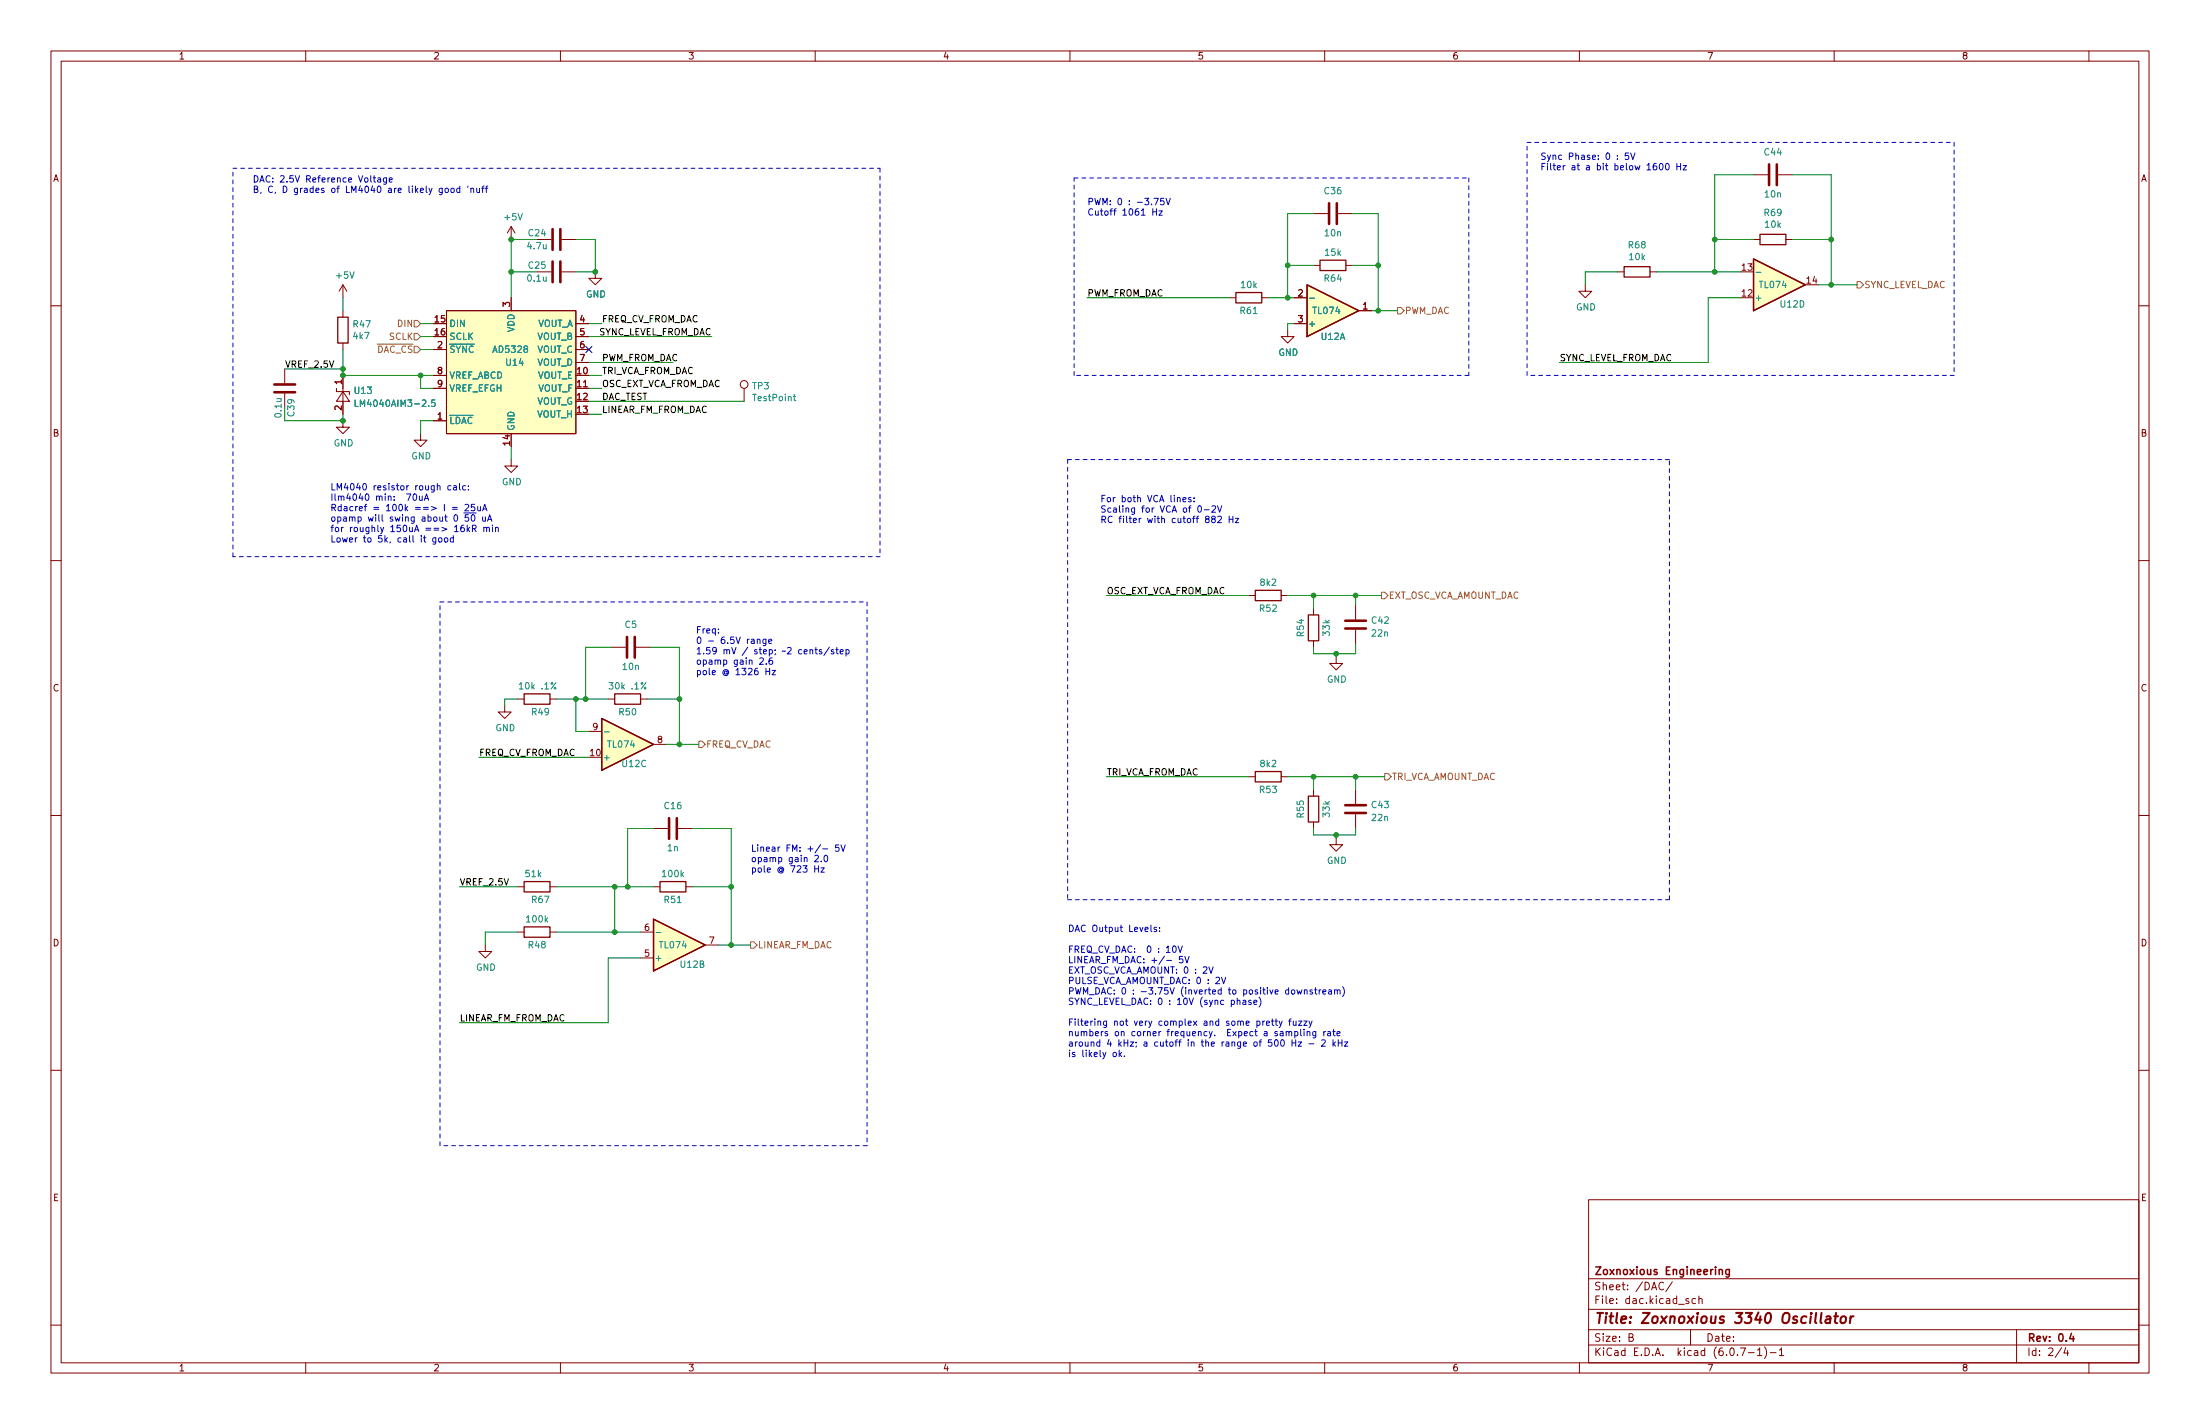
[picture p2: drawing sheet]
<svg xmlns="http://www.w3.org/2000/svg" width="432mm" height="279mm" viewBox="0 0 432 279" stroke-linecap="round" stroke-linejoin="round" font-family="sans-serif">
<g fill="none" stroke="#840000" stroke-width=".2">
<path d="M10 10h411.8v259.4h-411.8zM12 12h407.8v255.4h-407.8zM60 10v2M110 10v2M160 10v2M210 10v2M260 10v2M310 10v2M360 10v2M410 10v2M344.2 34.3h2.8M349 34.3h2.8"/>
<path d="M10 60h2M67.3 55.9v2.5M67.3 55.9l-.8 1.3M67.3 55.9l.8 1.3M100.3 44.5l-.7 1.2M100.3 44.5v2.5M100.3 58.4v2.6M100.3 44.5l.8 1.2M105.4 53.3h2.8M105.4 47h2.8M110.2 53.3h2.8M110.2 47h2.8"/>
<path d="M116.8 53.3v1.3h1.3l-1.3 1.3-1.2-1.3h1.2M241.3 58.4h1.3M247.6 58.4h1.3M254 58.4h2.5M257.8 52.1h1.3M257.8 41.9h2.8M262.6 41.9h2.8M264.2 52.1h1.2M311.1 55.9v1.3h1.3l-1.3 1.2-1.2-1.2h1.2M317.5 53.3h1.3M323.8 53.3h1.3M344.2 47h1.2"/>
<path d="M350.5 47h1.3M419.8 60h2M55.9 72.4v2.8M55.9 77.2v2.8M66 76.2v.6h2.6v.7M67.3 73.7v7.6M67.3 76.8l1.3 1.9h-2.6zM67.3 61v1.2M67.3 67.3v1.3M85.1 76.2h2.5M85.1 68.6h2.5M85.1 73.7h2.5"/>
<path d="M87.6 61h25.4v24.1h-25.4zM113 63.5h2.6M113 76.2h2.6M113 68.6h2.6M113 66h2.6M113 71.1h2.6M146 76.2v2.5M252.7 64.8v1.2h1.3l-1.3 1.3-1.2-1.3h1.2M254 63.5h2.5M266.7 61h2.5M67.3 82.6v1.2h1.3l-1.3 1.3-1.3-1.3h1.3M82.5 85.1v1.3h1.3l-1.3 1.2-1.2-1.2h1.2"/>
<path d="M85.1 82.6h2.5M100.3 90.2v1.2h1.3l-1.3 1.3-1.2-1.3h1.2M10 110h2M245.1 116.8h1.3M251.5 116.8h1.2M257.8 119.4v1.3M266.1 118.7v2.8M419.8 110h2M99.1 138.4v1.3h1.2l-1.2 1.3-1.3-1.3h1.3M101.6 137.2h1.3M107.9 137.2h1.3M119.4 137.2h1.2"/>
<path d="M120 127h2.8M124.8 127h2.8M125.7 137.2h1.3M257.8 125.7v1.3M262.3 128.9v1.3h1.2l-1.2 1.2-1.3-1.2h1.3M266.1 123.6v2.8M10 160h2M115.6 143.5h2.5M128.3 146.1h2.5M245.1 152.4h1.3M251.5 152.4h1.2M257.8 154.9v1.3"/>
<path d="M266.1 154.9v2.8M266.1 159.8v2.8M419.8 160h2M101.6 174h1.3M107.9 174h1.3M128.3 162.6h2.8M128.3 174h1.2M133.1 162.6h2.8M134.6 174h1.3M257.8 161.3v1.3M262.3 164.5v1.2h1.2l-1.2 1.3-1.3-1.3h1.3M95.2 185.4v1.3h1.3l-1.3 1.3-1.2-1.3h1.2"/>
<path d="M101.6 182.9h1.3M107.9 182.9h1.3M125.7 182.9h2.6M125.7 188h2.6M138.4 185.4h2.6M10 210h2M419.8 210h2M311.8 235.4h108v32h-108zM10 260h2M311.8 256.9h108M311.8 250.9h108M326.5 251.7a.6 .6 0 0 0-.7 0 .6 .6 0 0 0-.2 .7 .56 .56 0 0 0 .3 .6 .56 .56 0 0 0 .6-.1"/>
<path d="M328.2 251.5l-1.3 1.9M331.4 254.9l-.3-.1-.2 .2v.2l.5 .2v.3h-.5M332.8 254.9l-.4-.1-.3 .3 .1 .6h.6M333.4 254.9l.3-.1 .3 .1 .1 .9M333.4 254.3v1.5M419.8 260h2M60 267.4v2M110 267.4v2M160 267.4v2M210 267.4v2M260 267.4v2M310 267.4v2"/>
<path d="M311.8 263.9h108M311.8 260.9h108M319.7 262.4l.7-.1 .1-.2-.1-.4h-.7v1.5h.6l.3-.3a.39 .39 0 0 0-.4-.5M331.8 260.9v3M341.6 264.5h1l-.7 1.5M343.2 265.4h1.1M344.9 264.9l.5-.4v1.5M344.9 266h.9M346.3 264.3a1.72 1.72 0 0 1 0 2.2M347.4 265.4h1.2M349.2 264.9l.5-.4v1.5M349.2 266h.9"/>
<path d="M360 267.4v2M395.8 260.9v6.5M404.7 264.4l-1.3 1.9M405.4 264.4l-.3 1.1h.9M405.8 265v1M410 267.4v2"/>
<circle cx="146" cy="75.4" r=".76"/>
</g>
<path d="M337.4 249.2l.2-.1 .4 .1 .1 .9M339.4 249.1v1.2l-.3 .3-.3-.1M339.4 249.2l-.4-.1-.3 .3 .2 .6h.5M406.6 261.6l-.4 1.1h.9M406.9 262.2v1" fill="none" stroke="#840000" stroke-width=".3"/>
<path d="M358.5 258.4h.7v1.2M359.3 258.7l-.7 .1a.4 .4 0 0 0-.3 .4 .4 .4 0 0 0 .2 .4l.7-.1M360 258.3h.8M360.4 257.6l-.2 1.7v.2l.4 .1M361.4 258.5a.52 .52 0 0 1 .5-.2 .52 .52 0 0 1 .4 .4v.5a.55 .55 0 0 1-.6 .4 .55 .55 0 0 1-.5-.4zM363.2 258.3l-.1 1.3M363.8 258.3l-.4 .1-.2 .3" fill="none" stroke="#840000" stroke-width=".4"/>
<g fill="#ffffc2" stroke="#ffffc2" stroke-width=".2">
<path d="M256.5 55.9l10.2 5.1-10.2 5z"/>
<path d="M128.3 180.3l10.1 5.1-10.1 5.1z"/>
<path d="M118.1 141l10.2 5.1-10.2 5z"/>
<path d="M344.2 50.8l10.1 5.1-10.1 5.1z"/>
<path d="M87.6 61h25.4v24.1h-25.4z"/>
</g>
<g fill="none" stroke="#840000" stroke-width=".25">
<path d="M242.6 57.4h5v2h-5zM256.5 55.9l10.2 5.1-10.2 5zM259.1 51.1h5.1v2h-5.1zM318.8 52.3h5v2.1h-5zM344.2 50.8l10.1 5.1-10.1 5.1zM345.4 46h5.1v2h-5.1zM66.3 62.2h2v5.1h-2zM246.4 115.8h5.1v2.1h-5.1zM102.9 136.1h5v2.1h-5zM120.6 136.1h5.1v2.1h-5.1zM256.8 120.7h2v5h-2zM118.1 141l10.2 5.1-10.2 5z"/>
<path d="M246.4 151.4h5.1v2h-5.1zM256.8 156.2h2v5.1h-2zM102.9 173h5v2h-5zM129.5 173h5.1v2h-5.1zM102.9 181.9h5v2h-5zM128.3 180.3l10.1 5.1-10.1 5.1z"/>
</g>
<path d="M257 58.5h1M344.7 53.4h.9M69.7 78.5v1.2h.6M85.4 78.5h-.6l-.1 .6 .2-.1h.4l.1 .2v.4l-.2 .1-.5-.1M155.7 77.8h.5M155.9 77.4v1l.3 .2M118.6 143.6h1M128.8 183h.9" fill="none" stroke="#008484" stroke-width=".2"/>
<g fill="none" stroke="#840000" stroke-width=".51">
<path d="M260.9 39.9v4M262.4 39.9v4M347.2 32.3v4M348.7 32.3v4M108.5 45v4M108.5 51.3v4.1M110 45v4M110 51.3v4.1M53.8 77h4.1M53.8 75.4h4.1M123.1 125v4M124.6 125v4"/>
<path d="M264 123.3h4.1M264 121.8h4.1M264 159.5h4.1M264 158h4.1M131.3 160.5v4.1M132.8 160.5v4.1"/>
</g>
<path d="M364.5 55.2h.6l.7 .7-.7 .6h-.6zM81.3 67.9h.6l.6 .7-.6 .6h-.6zM81.3 65.4h.6l.6 .6-.6 .7h-.6zM81.3 62.9h.6l.6 .6-.6 .6h-.6zM274.3 60.3h.7l.6 .7-.6 .6h-.7zM271.1 116.2h.7l.6 .6-.6 .7h-.7zM137.2 145.4h.6l.6 .7-.6 .6h-.6zM271.8 151.8h.6l.6 .6-.6 .6h-.6zM147.3 184.8h.7l.6 .6-.6 .7h-.7z" fill="none" stroke="#848400" stroke-width=".2"/>
<g fill="none" stroke="#0000c2" stroke-width=".2">
<path d="M73.3 34.9h.4M73.4 34.5v1.1l.3 .1M74.2 34.9h.4l.1 .8M74.7 35.2l-.4 .1-.2 .1 .2 .3h.4M75.9 34.9v1l-.3 .3-.3-.1M75.9 34.9h-.4l-.3 .2 .2 .6h.5M76.4 35.3l.6-.1-.1-.3h-.3l-.2 .2 .1 .6h.4M86.8 36.9v1.1l-.2 .2-.3-.1M86.8 37l-.4-.1-.2 .3 .1 .5h.5M87.5 37l.3-.1 .2 .3v.3l-.2 .3-.5-.3zM88.6 37l.3-.1 .3 .3v.3l-.3 .3-.4-.3zM90.2 37l-.3-.1-.3 .3 .2 .5h.4"/>
<path d="M90.2 36.5v1.3M91.9 36.5l-.1 .3M92.4 37.1l.5-.1 .1 .8M92.4 36.9v.9M93.6 36.9v.8h.5M94.1 36.9v.9M94.5 36.9h.5M95 36.5l-.3 .2v1.1M95.3 36.9h.4M95.7 36.5l-.3 .2v1.1M226.5 38.9h.8l-.5 1.3M228.4 38.9h-.6v.6l.2-.1 .4 .1 .1 .1-.1 .5-.1 .1-.5-.1"/>
<path d="M228.9 38.9l.4 1.3 .4-1.3M319.6 30h-.6v.6l.1-.1 .5 .1 .1 .1-.1 .5-.1 .1-.5-.1M320.1 30l.4 1.3 .4-1.3M325.1 32.1h-.4l-.2 .3v.7l.2 .2 .4-.1 .1-.4-.1-.2-.4-.1-.2 .3M325.8 32.2l.2-.1a.68 .68 0 0 1 .4 .6 .68 .68 0 0 1-.4 .6l-.3-.4zM327 32.2l.2-.1a.68 .68 0 0 1 .4 .6 .68 .68 0 0 1-.4 .6l-.3-.4zM329.1 32.1v1.2M329.1 32.7h.8M329.9 32.1v1.2M330.3 32.5h.7l-.7 .8h.7M226.3 41v1.2M226.3 41.6h.7"/>
<path d="M227 41v1.2M227.5 41.4h.6l-.6 .8h.6M79.8 96.9h.8l-.5 1.3M81.2 97l.2-.1a.68 .68 0 0 1 .4 .6 .68 .68 0 0 1-.4 .7l-.3-.5zM82.3 97.3l.1 .8h.5M82.9 97.3v.9M83.3 98.2l.4-1.3 .4 1.3M83.4 97.8h.6M88.5 95.3h-.4l-.2 .2 .1 .6h.5M88.8 99.6h1M88.8 99.9h1M89 95.3h.5l.1 .8"/>
<path d="M89.6 95.6l-.4 .1-.2 .1 .2 .3h.4M90.2 94.9v1.1l.2 .1M91.3 99.1l.5-.1 .2 .3-.8 .9h.8M91.4 95.3h-.4l-.2 .2 .1 .6h.5M91.9 96v.1M91.9 95.3v.2M93.1 99h-.6v.6l.2-.2 .4 .1 .1 .2-.1 .4-.1 .1-.5-.1M93.8 99.4v.8l.5-.1M94.3 99.4v.8M94.8 99.9h.6M232.2 98l.6-.1-.1-.2-.3-.1-.2 .2v.6h.5M233.8 97.7l-.3-.1-.2 .2v.2l.5 .1v.3h-.5"/>
<path d="M234.4 98.3v.2M234.4 97.7v.1M235.2 99.4l.2-.2a.68 .68 0 0 1 .4 .7 .68 .68 0 0 1-.4 .6l-.3-.5zM237.9 99.4l.5-.2 .2 .4-.8 .9h.8M239 99.2l.4 1.3 .4-1.3M85.5 105.5v1l-.2 .3-.3-.1M85.5 105.6l-.3-.1-.3 .3 .1 .5h.5M86.2 105.6l.3-.1 .2 .3v.3l-.2 .3-.4-.3zM87.3 105.6l.3-.1 .3 .3v.3l-.3 .3-.4-.3zM89 105.6l-.4-.1-.2 .3 .1 .5h.5M89 105.1v1.3M91 103l-.3 .1-.2 .2-.1 .8 .3 .2 .4-.1 .1-.4-.2-.2-.3-.1-.3 .3"/>
<path d="M91.7 103v1.3M91.8 103.8l.4 .5M92.2 103.5l-.5 .5M92.2 100.6h1.3M92.6 101.1l.2-.1a.68 .68 0 0 1 .4 .6 .68 .68 0 0 1-.4 .7l-.3-.5zM92.7 103.7l.6-.1 .1-.4-.7-.2v1.3M93 103.7l.5 .6M94.7 100.2l.4-1.2 .5 1.2M94.7 101.4l.1 .8 .5-.1M95 103.6l.4-.1 .1 .8M95 103.5v.8M95.3 101.4v.9"/>
<path d="M95.5 103.6l.2-.1h.3l.1 .8M95.7 102.3l.4-1.3 .4 1.3M95.8 101.9h.6M96.7 103v.2M96.7 103.5v.8M97.3 103.6l.4-.1 .1 .8M97.3 103.5v.8M236.4 100h.9M238.1 101.8l-.3-.2 .1-.2 .2-.1h.3l.1 .4-.6 .2-.1 .2 .1 .3 .2 .1h.2l.2-.2v-.4l-.2-.1M239 101.4l.5-.1 .2 .3-.7 .9h.7M241.3 101.3v1.2M241.3 101.9h.7"/>
<path d="M242 101.3v1.2M242.5 101.7h.6l-.6 .8h.6M148.6 125.5h.5l.1 .8M148.6 125.4v.9M149.1 129.2l.5-.1 .2 .3-.7 .9h.7M150.3 125.4v1l-.2 .3-.3-.1M150.3 125.5l-.3-.1-.3 .3 .1 .5h.5M150.3 131.1v1.3M150.3 131.7h.8M150.4 130.2v.1M150.9 125.8l.6-.1-.1-.2-.3-.1-.2 .2v.6h.5M151.1 131.1v1.3"/>
<path d="M151.5 129.1h-.3l-.2 .3-.1 .7 .3 .2 .4-.1 .1-.4-.2-.2h-.3l-.3 .2M151.5 131.5h.7l-.7 .9h.7M159.9 127.5h.5M160.1 127v1.1l.3 .2M161.3 127.5h-.3l-.2 .1 .1 .2 .4 .1v.3h-.5M162.8 127l-1.1 1.6M163.6 127.5h-.3l-.1 .1v.2l.4 .1v.3h-.4M164.1 127.5h.4M164.2 127v1.1l.3 .2M164.9 127.9l.6-.1-.1-.3h-.3l-.2 .1 .1 .6h.4M166.1 127.5h.3l.3 .2-.2 .5h-.4M166.1 127.5v1.2"/>
<path d="M159.9 167.9l.5-.1 .2 .4-.7 .9h.7M159.9 169.9v1.2M159.9 170.5h.7M160.6 169.9v1.2M161.1 170.3h.7l-.7 .8h.7M161.2 169v.1M161.5 166.6h1M161.9 167.9l.1-.1a.68 .68 0 0 1 .5 .6 .68 .68 0 0 1-.5 .7l-.3-.5zM164.6 165.8h-.6v.6l.1-.1h.5l.1 .2-.1 .4-.1 .1-.5-.1M165.1 165.8l.4 1.2 .4-1.2M225.9 181.5v1.1l.2 .2M227 182l-.3-.1-.2 .2 .1 .2 .4 .1v.3h-.5"/>
<path d="M227.6 182.7v.1M227.6 182v.1M230.3 185.7l.1-.1a.68 .68 0 0 1 .5 .6 .68 .68 0 0 1-.5 .7 .84 .84 0 0 1-.1-1.2zM231.2 185.6l.4 1.3 .5-1.3M232.1 187.7h-.6v.6l.1-.2 .5 .1 .1 .2-.1 .4-.2 .1-.4-.1M232.5 187.7l.5 1.2 .4-1.2M237.3 189.7l.4 1.3 .4-1.3M239.7 191.7l.5 1.3 .4-1.3M244 196.3h.5v.8M244.5 196.6h-.4l-.2 .2 .2 .3 .4-.1M245.5 196.3h-.3l-.1 .1v.2l.4 .1v.3h-.4M246.1 196.7l.6-.1-.1-.3h-.3l-.2 .1 .1 .6h.4"/>
<path d="M247.1 195.6a1.46 1.46 0 0 1 0 2M249.7 199.9v1.1l.3 .2M250.4 199.9v1.1l.4 .2M253.4 199.9l-.3 .2v1.1M254.6 194.2l.2 .9 .2-.6 .3 .6 .2-.9M256 194.3h.5l.1 .8M256 194.2v.9M257.6 194.3l-.3-.1-.2 .2 .1 .2 .4 .1v.3h-.5M258 194.2h.5M258.2 193.8v1.1l.3 .2M258.9 194.2v.9M259.3 194.2l-.4 .3"/>
<path d="M259.6 194.6l.6-.1v-.2l-.4-.1-.2 .2 .1 .6h.5M260.8 194.3h.5v.8M261.3 194.5l-.4 .1-.2 .2 .2 .3 .4-.1M261.9 194.3h.5l.1 .8M261.9 194.2v.9M262.5 194.4l.2-.2 .3 .1v.8M263.5 193.6a1.46 1.46 0 0 1 0 1.9M218.6 206.5h.3l.2 .2v.4l-.2 .2-.4-.2zM219.7 206.1v1.2M219.8 206.8l.3 .5M220.1 206.5l-.4 .5M220.7 207.2v.1"/>
<path d="M248.2 200.3l-.4 .3M248.6 200.8l.6-.2-.1-.2-.3-.1-.2 .2v.6h.5M249.5 200.3h.5M250.3 200.3h.5M251.1 200.3l.3 .9M251.5 204.1l.2-.1a.68 .68 0 0 1 .4 .6 .68 .68 0 0 1-.4 .7 .84 .84 0 0 1-.2-1.2zM251.7 200.3l-.5 1.2-.1 .1M252.4 202.5l.5-.1 .1 .8M252.9 200.3h.5M253 202.6l.2-.2h.3v.8M253.6 204v1.3M253.6 204.6h.7"/>
<path d="M253.8 200.3l.1 .8h.5M254.1 202.4h.4l.2 .2-.1 .6h-.5M254.1 202.4v1.3M254.3 204v1.3M254.4 200.3v.9M254.8 204.4h.7l-.7 .9h.7M254.9 200.3h.6l-.6 .9h.6M255.3 202v1.1l.2 .1M255.9 200.3h.7l-.7 .9h.7M256 202v.1M256 202.4v.8M256.6 202.5l.4-.1 .1 .8"/>
<path d="M256.6 202.4v.8M256.9 200.3l.3 .9M256.9 204.8h1M257.5 200.3l-.4 1.2-.2 .1M258.2 202.4v1l-.2 .3-.3-.1M258.2 202.4h-.3l-.3 .2 .2 .6h.4M259.4 204.1l.5-.1 .2 .4-.8 .9h.8M259.8 202.4v.8M260.2 202.4l-.4 .2M260.6 202.4h.5l.1 .8M261.2 202.7l-.5 .1-.2 .1 .2 .3h.5M261.6 202.4h.5"/>
<path d="M261.6 204v1.3M261.8 202v1.1l.3 .1M261.8 204.8l.3 .5M262.1 204.4l-.5 .5M262.4 202.8l.6-.1v-.3h-.4l-.2 .2 .1 .6h.5M262.7 204.6h.7M262.7 204v1.3M263.4 204v1.3M263.9 204.4h.6l-.6 .9h.6"/>
</g>
<g fill="none" stroke="#0000c2" stroke-width=".2" stroke-dasharray=".8 .8">
<path d="M45.7 33h127M172.7 33v76.2M210.8 34.9h77.5M288.3 34.9v38.8M299.7 27.9h83.8M383.5 27.9v45.8M210.8 73.7v-38.8M288.3 73.7h-77.5M299.7 73.7v-45.8M383.5 73.7h-83.8M209.5 90.2v86.3M327.7 90.2h-118.2"/>
<path d="M45.7 109.2v-76.2M86.4 118.1h83.8M170.2 118.1v106.7M172.7 109.2h-127M209.5 176.5h118.2M327.7 176.5v-86.3M86.4 224.8v-106.7M170.2 224.8h-83.8"/>
</g>
<g fill="none" stroke="#008400" stroke-width=".2">
<path d="M344.2 34.3h-7.7v19M351.8 34.3h7.6v21.6M67.3 58.4v2.6M100.3 53.3h5.1M105.4 47h-5.1v11.4M113 47h3.8v6.3h-3.8M213.4 58.4h27.9M248.9 58.4h5.1M252.7 52.1h5.1M257.8 41.9h-5.1v16.5M265.4 41.9h5.1v19.1M265.4 52.1h5.1"/>
<path d="M317.5 53.3h-6.4v2.6M325.1 53.3h16.5M336.5 47h7.7M341.6 58.4h-6.3v12.7h-29.2M351.8 47h7.6M356.9 55.9h7.6M55.9 72.4h11.4M67.3 68.6v5.1h17.8M82.5 73.7v2.5h2.6M82.5 68.6h2.6M82.5 66h2.6M82.5 63.5h2.6"/>
<path d="M115.6 66h24.1M115.6 71.1h16.5M115.6 76.2h2.5M115.6 63.5h2.5M115.6 73.7h2.5M115.6 78.7h30.4M254 63.5h-1.3v1.3M269.2 61h5.1M55.9 80v2.6h11.4v-1.3M85.1 82.6h-2.6v2.5M100.3 87.6v2.6M115.6 81.3h2.5"/>
<path d="M217.2 116.8h27.9M252.7 116.8h18.4M257.8 116.8v2.6M266.1 116.8v1.9M101.6 137.2h-2.5v1.2M109.2 137.2h10.2M113 137.2v6.3h2.6M120 127h-5.1v10.2M127 137.2h6.3M127.6 127h5.7v19.1M262.3 128.3v.6M266.1 126.4v1.9h-8.3v-1.3"/>
<path d="M94 148.6h21.6M130.8 146.1h6.4M217.2 152.4h27.9M252.7 152.4h19.1M257.8 152.4v2.5M266.1 152.4v2.5M90.2 174h11.4M109.2 174h19.1M120.6 174v8.9M128.3 162.6h-5.1v11.4M135.9 162.6h7.6v22.8M135.9 174h7.6"/>
<path d="M257.8 162.6v1.2h8.3v-1.2M262.3 163.8v.7M101.6 182.9h-6.4v2.5M109.2 182.9h16.5M125.7 188h-6.3v12.7h-29.2M141 185.4h6.3"/>
</g>
<path d="M115 68l1.2 1.2M116.2 68l-1.2 1.2" fill="none" stroke="#000084" stroke-width=".2"/>
<g fill="#008400" stroke="#008400" stroke-width=".2">
<circle cx="143.5" cy="174" r=".46"/>
<circle cx="133.3" cy="137.2" r=".46"/>
<circle cx="133.3" cy="146.1" r=".46"/>
<circle cx="123.2" cy="174" r=".46"/>
<circle cx="262.3" cy="163.8" r=".46"/>
<circle cx="257.8" cy="152.4" r=".46"/>
<circle cx="266.1" cy="152.4" r=".46"/>
<circle cx="266.1" cy="116.8" r=".46"/>
<circle cx="262.3" cy="128.3" r=".46"/>
<circle cx="67.3" cy="82.6" r=".46"/>
<circle cx="67.3" cy="72.4" r=".46"/>
<circle cx="82.5" cy="73.7" r=".46"/>
<circle cx="67.3" cy="73.7" r=".46"/>
<circle cx="114.9" cy="137.2" r=".46"/>
<circle cx="113" cy="137.2" r=".46"/>
<circle cx="336.5" cy="53.3" r=".46"/>
<circle cx="270.5" cy="52.1" r=".46"/>
<circle cx="336.5" cy="47" r=".46"/>
<circle cx="359.4" cy="55.9" r=".46"/>
<circle cx="359.4" cy="47" r=".46"/>
<circle cx="270.5" cy="61" r=".46"/>
<circle cx="116.8" cy="53.3" r=".46"/>
<circle cx="100.3" cy="53.3" r=".46"/>
<circle cx="100.3" cy="47" r=".46"/>
<circle cx="120.6" cy="174" r=".46"/>
<circle cx="120.6" cy="182.9" r=".46"/>
<circle cx="143.5" cy="185.4" r=".46"/>
<circle cx="257.8" cy="116.8" r=".46"/>
<circle cx="252.7" cy="58.4" r=".46"/>
<circle cx="252.7" cy="52.1" r=".46"/>
</g>
<text font-size="2.8" fill="#840000" x="312.8" y="259.7">Title: Zoxnoxious 3340 Oscillator</text>
<g font-size="2.1" fill="#840000">
<text x="312.8" y="250.2">Zoxnoxious Engineering</text>
<text x="312.8" y="255.9">File: dac.kicad_sch</text>
<text x="312.8" y="253.2">Sheet: /DAC/</text>
<text x="312.8" y="263.2">Size: B</text>
<text x="334.8" y="263.2">Date:</text>
<text x="397.8" y="263.2">Rev: 0.4</text>
<text x="312.8" y="266">KiCad E.D.A. kicad (6.0.7-1)-1</text>
<text x="397.8" y="266">Id: 2/4</text>
</g>
<g font-size="1.8" fill="#840000">
<text x="35" y="11.7">1</text>
<text x="85" y="11.7">2</text>
<text x="135" y="11.7">3</text>
<text x="185" y="11.7">4</text>
<text x="235" y="11.7">5</text>
<text x="285" y="11.7">6</text>
<text x="335" y="11.7">7</text>
<text x="385" y="11.7">8</text>
<text x="10.3" y="35.6">A</text>
<text x="420.1" y="35.6">A</text>
<text x="341.9" y="53.1">13</text>
<text x="254.8" y="58.2">2</text>
<text x="341.9" y="58.2">12</text>
<text x="354.6" y="55.6">14</text>
<text x="85.4" y="63.2">15</text>
<text x="85.4" y="65.8">16</text>
<text x="100.1" y="60.2" transform="rotate(-90 100.1 60.2)">3</text>
<text x="113.8" y="63.2">4</text>
<text x="113.8" y="65.8">5</text>
<text x="254.8" y="63.2">3</text>
<text x="267.5" y="60.7">1</text>
<text x="85.9" y="68.3">2</text>
<text x="113.8" y="68.3">6</text>
<text x="113.8" y="70.9">7</text>
<text x="67.1" y="75.4" transform="rotate(-90 67.1 75.4)">1</text>
<text x="85.9" y="73.4">8</text>
<text x="85.9" y="75.9">9</text>
<text x="113.3" y="73.4">10</text>
<text x="113.3" y="75.9">11</text>
<text x="67.1" y="80.5" transform="rotate(-90 67.1 80.5)">2</text>
<text x="85.9" y="82.3">1</text>
<text x="113.3" y="78.5">12</text>
<text x="113.3" y="81">13</text>
<text x="10.3" y="85.7">B</text>
<text x="100.1" y="87.3" transform="rotate(-90 100.1 87.3)">14</text>
<text x="420.1" y="85.7">B</text>
<text x="10.3" y="135.6">C</text>
<text x="420.1" y="135.6">C</text>
<text x="116.3" y="143.3">9</text>
<text x="115.9" y="148.3">10</text>
<text x="129" y="145.8">8</text>
<text x="10.3" y="185.7">D</text>
<text x="126.5" y="182.6">6</text>
<text x="139.2" y="185.2">7</text>
<text x="420.1" y="185.7">D</text>
<text x="126.5" y="187.7">5</text>
<text x="10.4" y="235.7">E</text>
<text x="420.2" y="235.7">E</text>
<text x="35" y="269.1">1</text>
<text x="85" y="269.1">2</text>
<text x="135" y="269.1">3</text>
<text x="185" y="269.1">4</text>
<text x="235" y="269.1">5</text>
<text x="285" y="269.1">6</text>
<text x="335" y="269.1">7</text>
<text x="385" y="269.1">8</text>
</g>
<g font-size="1.8" fill="#0000c2">
<text x="49.5" y="35.8">DAC: 2.5V Reference Voltage</text>
<text x="302.3" y="31.3">Sync Phase: 0 : 5V</text>
<text x="302.3" y="33.4">Filter at a bit below 1600 Hz</text>
<text x="49.5" y="37.8">B, C, D grades of LM4040 are likely good 'nuff</text>
<text x="213.4" y="40.2">PWM: 0 : -3.75V</text>
<text x="213.4" y="42.3">Cutoff 1061 Hz</text>
<text x="64.8" y="96.2">LM4040 resistor rough calc:</text>
<text x="64.8" y="98.2">Ilm4040 min: 70uA</text>
<text x="64.8" y="100.3">Rdacref = 100k ==&gt; I = 25uA</text>
<text x="215.9" y="98.5">For both VCA lines:</text>
<text x="215.9" y="100.6">Scaling for VCA of 0-2V</text>
<text x="64.8" y="102.3">opamp will swing about 0 ~{50} uA</text>
<text x="64.8" y="104.4">for roughly 150uA ==&gt; 16kR min</text>
<text x="64.8" y="106.4">Lower to 5k, call it good</text>
<text x="215.9" y="102.6">RC filter with cutoff 882 Hz</text>
<text x="136.5" y="124.3">Freq:</text>
<text x="136.5" y="126.3">0 - 6.5V range</text>
<text x="136.5" y="128.4">1.59 mV / step; ~2 cents/step</text>
<text x="136.5" y="130.4">opamp gain 2.6</text>
<text x="136.5" y="132.5">pole @ 1326 Hz</text>
<text x="147.3" y="167.1">Linear FM: +/- 5V</text>
<text x="147.3" y="169.1">opamp gain 2.0</text>
<text x="147.3" y="171.2">pole @ 723 Hz</text>
<text x="209.5" y="182.8">DAC Output Levels:</text>
<text x="209.5" y="186.9">FREQ_CV_DAC: 0 : 10V</text>
<text x="209.5" y="189">LINEAR_FM_DAC: +/- 5V</text>
<text x="209.5" y="191">EXT_OSC_VCA_AMOUNT: 0 : 2V</text>
<text x="209.5" y="193.1">PULSE_VCA_AMOUNT_DAC: 0 : 2V</text>
<text x="209.5" y="195.1">PWM_DAC: 0 : -3.75V (inverted to positive downstream)</text>
<text x="209.5" y="197.2">SYNC_LEVEL_DAC: 0 : 10V (sync phase)</text>
<text x="209.5" y="201.3">Filtering not very complex and some pretty fuzzy</text>
<text x="209.5" y="203.3">numbers on corner frequency. Expect a sampling rate</text>
<text x="209.5" y="205.3">around 4 kHz; a cutoff in the range of 500 Hz - 2 kHz</text>
<text x="209.5" y="207.4">is likely ok.</text>
</g>
<g font-size="1.8" fill="#008484">
<text x="346.4" y="30.5">C44</text>
<text x="260" y="38.1">C36</text>
<text x="346.5" y="38.7">10n</text>
<text x="99.1" y="43.2">+5V</text>
<text x="103.8" y="46.4">C24</text>
<text x="260.1" y="46.4">10n</text>
<text x="346.4" y="42.4">R69</text>
<text x="346.5" y="44.7">10k</text>
<text x="103.6" y="48.9">4.7u</text>
<text x="103.8" y="52.7">C25</text>
<text x="260.1" y="50.2">15k</text>
<text x="319.7" y="48.7">R68</text>
<text x="319.8" y="51">10k</text>
<text x="66.1" y="54.7">+5V</text>
<text x="103.6" y="55.2">0.1u</text>
<text x="115" y="58.4">GND</text>
<text x="243.6" y="56.5">10k</text>
<text x="260" y="55.2">R64</text>
<text x="344.3" y="59.1">+</text>
<text x="345.4" y="56.5">TL074</text>
<text x="69.4" y="64.2">R47</text>
<text x="88.1" y="64.1">DIN</text>
<text x="101" y="65.2" transform="rotate(-90 101 65.2)">VDD</text>
<text x="105.3" y="64.1">VOUT_A</text>
<text x="243.5" y="61.6">R61</text>
<text x="256.7" y="64.1">+</text>
<text x="257.8" y="61.6">TL074</text>
<text x="309.3" y="60.9">GND</text>
<text x="349.5" y="60.3">U12D</text>
<text x="69.4" y="66.5">4k7</text>
<text x="88.1" y="66.7">SCLK</text>
<text x="88.1" y="69.2">~{SYNC}</text>
<text x="97" y="69.2">AD5328</text>
<text x="99.4" y="71.8">U14</text>
<text x="105.3" y="66.7">VOUT_B</text>
<text x="105.3" y="69.2">VOUT_C</text>
<text x="105.3" y="71.8">VOUT_D</text>
<text x="250.9" y="69.8">GND</text>
<text x="259.4" y="66.7">U12A</text>
<text x="69.6" y="77.3">U13</text>
<text x="88.1" y="74.3">VREF_ABCD</text>
<text x="88.1" y="76.8">VREF_EFGH</text>
<text x="105.4" y="74.3">VOUT_E</text>
<text x="105.5" y="76.8">VOUT_F</text>
<text x="147.7" y="76.4">TP3</text>
<text x="55.2" y="81.8" transform="rotate(-90 55.2 81.8)">0.1u</text>
<text x="57.8" y="81.6" transform="rotate(-90 57.8 81.6)">C39</text>
<text x="70.6" y="79.8">LM4040AIM3-2.5</text>
<text x="88.1" y="83.2">~{LDAC}</text>
<text x="105.2" y="79.4">VOUT_G</text>
<text x="105.3" y="81.9">VOUT_H</text>
<text x="147.9" y="78.7">TestPoint</text>
<text x="65.5" y="87.6">GND</text>
<text x="101" y="84.6" transform="rotate(-90 101 84.6)">GND</text>
<text x="80.7" y="90.1">GND</text>
<text x="98.5" y="95.2">GND</text>
<text x="247.4" y="114.9">8k2</text>
<text x="122.7" y="123.2">C5</text>
<text x="247.3" y="120">R52</text>
<text x="255.9" y="124.8" transform="rotate(-90 255.9 124.8)">R54</text>
<text x="261" y="124.7" transform="rotate(-90 261 124.7)">33k</text>
<text x="269.3" y="122.4">C42</text>
<text x="269.3" y="124.9">22n</text>
<text x="122.3" y="131.4">10n</text>
<text x="102.3" y="135.3">10k .1%</text>
<text x="119.9" y="135.3">30k .1%</text>
<text x="260.4" y="133.9">GND</text>
<text x="97.2" y="143.5">GND</text>
<text x="104.4" y="140.3">R49</text>
<text x="121.6" y="140.3">R50</text>
<text x="118.2" y="149.2">+</text>
<text x="119.4" y="146.7">TL074</text>
<text x="122.2" y="150.5">U12C</text>
<text x="247.3" y="155.6">R53</text>
<text x="247.4" y="150.5">8k2</text>
<text x="130.5" y="158.8">C16</text>
<text x="255.9" y="160.4" transform="rotate(-90 255.9 160.4)">R55</text>
<text x="261" y="160.2" transform="rotate(-90 261 160.2)">33k</text>
<text x="269.3" y="158.6">C43</text>
<text x="269.3" y="161.1">22n</text>
<text x="131" y="167">1n</text>
<text x="103.2" y="172.1">51k</text>
<text x="130.1" y="172.1">100k</text>
<text x="260.4" y="169.5">GND</text>
<text x="104.4" y="177.2">R67</text>
<text x="130.5" y="177.2">R51</text>
<text x="103.4" y="181">100k</text>
<text x="93.4" y="190.4">GND</text>
<text x="103.8" y="186.1">R48</text>
<text x="128.4" y="188.6">+</text>
<text x="129.5" y="186.1">TL074</text>
<text x="133.6" y="189.9">U12B</text>
</g>
<g font-size="1.8">
<text x="213.4" y="58.2">PWM_FROM_DAC</text>
<text x="117.1" y="65.8">SYNC_LEVEL_FROM_DAC</text>
<text x="118.1" y="63.2">FREQ_CV_FROM_DAC</text>
<text x="118.1" y="70.9">PWM_FROM_DAC</text>
<text x="306.1" y="70.9">SYNC_LEVEL_FROM_DAC</text>
<text x="55.9" y="72.1">VREF_2.5V</text>
<text x="118.1" y="73.4">TRI_VCA_FROM_DAC</text>
<text x="118.1" y="75.9">OSC_EXT_VCA_FROM_DAC</text>
<text x="118.1" y="81">LINEAR_FM_FROM_DAC</text>
<text x="118.1" y="78.5">DAC_TEST</text>
<text x="217.2" y="116.6">OSC_EXT_VCA_FROM_DAC</text>
<text x="94" y="148.3">FREQ_CV_FROM_DAC</text>
<text x="217.2" y="152.1">TRI_VCA_FROM_DAC</text>
<text x="90.2" y="173.7">VREF_2.5V</text>
<text x="90.2" y="200.4">LINEAR_FM_FROM_DAC</text>
</g>
<g font-size="1.8" fill="#848400">
<text x="365.9" y="56.5">SYNC_LEVEL_DAC</text>
<text x="78.1" y="64.1">DIN</text>
<text x="275.7" y="61.6">PWM_DAC</text>
<text x="72.5" y="69.2">~{DAC_CS}</text>
<text x="76.4" y="66.7">SCLK</text>
<text x="272.5" y="117.5">EXT_OSC_VCA_AMOUNT_DAC</text>
<text x="138.5" y="146.7">FREQ_CV_DAC</text>
<text x="273.2" y="153">TRI_VCA_AMOUNT_DAC</text>
<text x="148.7" y="186.1">LINEAR_FM_DAC</text>
</g>
</svg>
